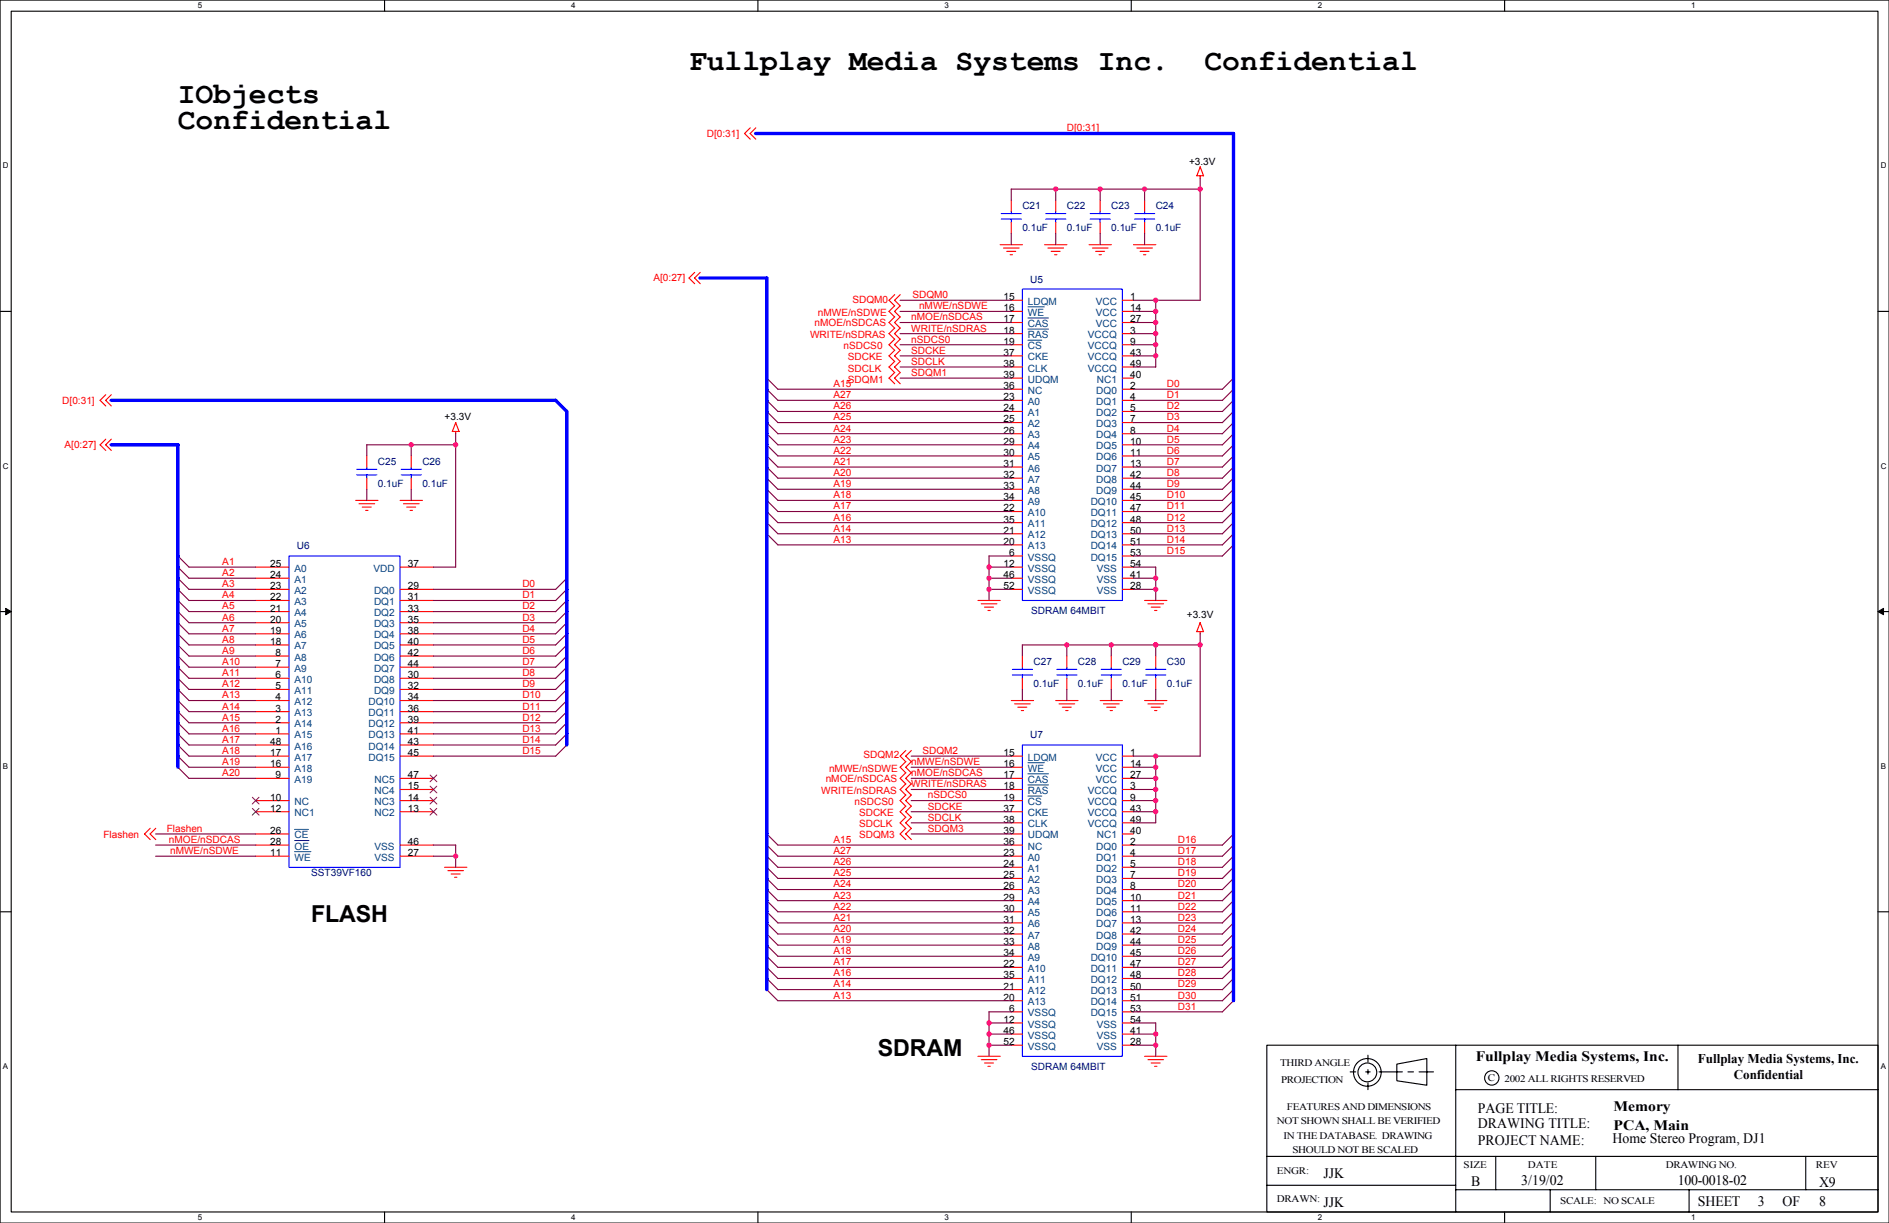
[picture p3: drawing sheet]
<svg xmlns="http://www.w3.org/2000/svg" width="432mm" height="279mm" viewBox="0 0 432 279" stroke-linecap="round" stroke-linejoin="round" font-family="sans-serif">
<path d="M0 0h431.8v279.4h-431.8zM2.6 2.6h426.7v274.3h-426.7z" fill="none" stroke="#000" stroke-width=".25"/>
<g fill="#fff">
<path d="M45.2 .3h1v2h-1z"/>
<path d="M45.2 277.1h1v2.1h-1z"/>
</g>
<path d="M87.9 0v2.6M87.9 276.9v2.5" fill="none" stroke="#000" stroke-width=".25"/>
<g fill="#fff">
<path d="M130.6 .3h1v2h-1z"/>
<path d="M130.6 277.1h1v2.1h-1z"/>
</g>
<path d="M173.2 0v2.6M173.2 276.9v2.5" fill="none" stroke="#000" stroke-width=".25"/>
<g fill="#fff">
<path d="M215.9 .3h1v2h-1z"/>
<path d="M215.9 277.1h1v2.1h-1z"/>
</g>
<path d="M258.6 0v2.6M258.6 276.9v2.5" fill="none" stroke="#000" stroke-width=".25"/>
<g fill="#fff">
<path d="M301.3 .3h1v2h-1z"/>
<path d="M301.3 277.1h1v2.1h-1z"/>
</g>
<path d="M343.9 0v2.6M343.9 276.9v2.5" fill="none" stroke="#000" stroke-width=".25"/>
<g fill="#fff">
<path d="M386.6 .3h1v2h-1z"/>
<path d="M386.6 277.1h1v2.1h-1z"/>
<path d="M.7 36.9h1.2v2h-1.2z"/>
<path d="M429.9 36.9h1.3v2h-1.3z"/>
<path d="M.7 105.4h1.2v2.1h-1.2z"/>
<path d="M429.9 105.4h1.3v2.1h-1.3z"/>
</g>
<path d="M0 71.1h2.6M429.3 71.1h2.5" fill="none" stroke="#000" stroke-width=".25"/>
<g fill="#fff">
<path d="M.7 174h1.2v2h-1.2z"/>
<path d="M429.9 174h1.2v2h-1.2z"/>
</g>
<path d="M0 139.7h2.6M429.3 139.7h2.5" fill="none" stroke="#000" stroke-width=".25"/>
<path d="M1.3 139l1.3 .7-1.3 .7zM429.3 139.7l1.3-.7v1.4z" fill="#000" stroke="#000" stroke-width=".23"/>
<g fill="#fff">
<path d="M.7 242.6h1.2v2h-1.2z"/>
<path d="M429.9 242.6h1.2v2h-1.2z"/>
</g>
<g fill="none" stroke="#000" stroke-width=".25">
<path d="M0 208.3h2.6M429.3 208.3h2.5M332.8 238.8h96.5v38.1h-96.5zM332.8 238.8h-43.2v38.1h43.2M383.6 238.8v10.1M308.6 244.9h1.3M312.2 244.9h1M312.7 241.1v1.5M312.7 244.4v1M312.7 247.4v1.5M315.2 244.9h5.4M319.3 243.1l6.9-1.3v6.1l-6.9-1z"/>
<path d="M321.8 244.9h1.3M324.4 244.9h3.3M332.8 248.9h96.5M289.6 264.2h139.4M289.6 270.8h43.2M332.8 271.8h96.5M341.9 264.2v7.6M354.4 271.8v5.1M364.8 264.2v7.6M386.1 271.8v5.1M412.8 264.2v7.6"/>
<circle cx="312.6" cy="245" r="3.2"/>
<circle cx="312.6" cy="245" r="2.15"/>
<circle cx="341" cy="246.3" r="1.64"/>
</g>
<g fill="none" stroke="#f00" stroke-width=".25">
<path d="M171.5 29.2l-1.3 1.3 1.3 1.3M172.8 29.2l-1.3 1.3 1.3 1.3M274.3 38.1l.8 2.1h-1.5zM228.6 55.9h5.1M229.4 56.7h3.6M230.1 57.4h2.1M230.9 58.2h.5M231.2 45.7v2.6M231.2 50.8v2.6M238.8 55.9h5.1M239.5 56.7h3.6M240.3 57.4h2"/>
<path d="M241.1 58.2h.5M241.3 45.7v2.6M241.3 50.8v2.6M248.9 55.9h5.1M249.7 56.7h3.6M250.4 57.4h2.1M251.2 58.2h.6M251.5 45.7v2.6M251.5 50.8v2.6M259.1 55.9h5.1M259.9 56.7h3.5M260.6 57.4h2.1"/>
<path d="M261.4 58.2h.5M261.6 45.7v2.6M261.6 50.8v2.6M274.3 40.2v.5M158.8 62.2l-1.3 1.3 1.3 1.3M160.1 62.2l-1.3 1.3 1.3 1.3M204.5 67.3l-1.3 1.3 1.3 1.3M204.5 69.8l-1.3 1.3 1.3 1.3-1.3 1.3 1.3 1.3M204.5 74.9l-1.3 1.3 1.3 1.3-1.3 1.3 1.3 1.3M205.8 67.3l-1.3 1.3 1.3 1.3M205.8 69.8l-1.3 1.3 1.3 1.3-1.3 1.3 1.3 1.3M205.8 74.9l-1.3 1.3 1.3 1.3-1.3 1.3 1.3 1.3"/>
<path d="M231.2 68.6h2.5M231.2 76.2h2.5M231.2 78.8h2.5M231.2 71.1h2.5M231.2 73.7h2.5M256.6 68.6h2.5M256.6 76.2h2.5M256.6 78.8h2.5M256.6 71.1h2.5M256.6 73.7h2.5M24.2 90.2l-1.3 1.3 1.3 1.3M25.4 90.2l-1.2 1.3 1.2 1.3"/>
<path d="M104.2 96.5l.7 2.1h-1.5zM104.2 98.6v.5M204.5 80l-1.3 1.3 1.3 1.3-1.3 1.2 1.3 1.3M204.5 85.1l-1.3 1.3 1.3 1.3M205.8 80l-1.3 1.3 1.3 1.3-1.3 1.2 1.3 1.3M205.8 85.1l-1.3 1.3 1.3 1.3M231.2 88.9h2.5M231.2 91.5h2.5M231.2 94h2.5M231.2 96.5h2.5M231.2 99.1h2.5M231.2 81.3h2.5"/>
<path d="M231.2 83.8h2.5M231.2 86.4h2.5M256.6 88.9h2.5M256.6 91.5h2.5M256.6 94h2.5M256.6 96.5h2.5M256.6 99.1h2.5M256.6 81.3h2.5M256.6 83.8h2.5M256.6 86.4h2.5M24.2 100.3l-1.3 1.3 1.3 1.3M25.4 100.3l-1.2 1.3 1.2 1.3"/>
<path d="M81.3 114.3h5.1M82.1 115.1h3.5M82.8 115.8h2.1M83.6 116.6h.5M83.8 104.2v2.5M83.8 109.2v2.6M91.5 114.3h5.1M92.2 115.1h3.6M93 115.8h2M93.7 116.6h.6M94 104.2v2.5M94 109.2v2.6"/>
<path d="M231.2 114.3h2.5M231.2 101.6h2.5M231.2 104.2h2.5M231.2 106.7h2.5M231.2 116.9h2.5M231.2 109.2h2.5M231.2 111.8h2.5M231.2 119.4h2.5M256.6 114.3h2.5M256.6 101.6h2.5M256.6 104.2h2.5M256.6 106.7h2.5"/>
<path d="M256.6 116.9h2.5M256.6 109.2h2.5M256.6 111.8h2.5M256.6 119.4h2.5M58.4 137.2h7.7M58.4 129.6h7.7M58.4 134.6h7.7M58.4 132.1h7.7M58.4 139.7h7.7M91.5 137.2h7.6M91.5 129.6h7.6M91.5 134.6h7.6"/>
<path d="M91.5 139.7h7.6M223.5 137.2h5.1M224.3 137.9h3.6M225 138.7h2.1M225.8 139.5h.6M231.2 127h2.5M231.2 129.6h2.5M231.2 124.5h2.5M231.2 121.9h2.5M231.2 134.6h2.5M231.2 132.1h2.5M256.6 127h2.5"/>
<path d="M256.6 129.6h2.5M256.6 124.5h2.5M256.6 121.9h2.5M256.6 134.6h2.5M256.6 132.1h2.5M261.6 137.2h5.1M262.4 137.9h3.6M263.1 138.7h2.1M263.9 139.5h.6M58.4 142.3h7.7M58.4 144.8h7.7M58.4 147.3h7.7"/>
<path d="M58.4 149.9h7.7M58.4 152.4h7.7M58.4 155h7.7M58.4 157.5h7.7M91.5 142.3h7.6M91.5 144.8h7.6M91.5 147.3h7.6M91.5 149.9h7.6M91.5 152.4h7.6M91.5 155h7.6M91.5 157.5h7.6M233.7 149.9v2.5"/>
<path d="M233.7 155v2.5M243.9 149.9v2.5M243.9 155v2.5M254 149.9v2.5M254 155v2.5M264.2 149.9v2.5M264.2 155v2.5M274.3 142.2l.8 2.1h-1.5l.7-2M274.3 144.3v.5M58.4 160h7.7M58.4 162.6h7.7M58.4 165.1h7.7"/>
<path d="M58.4 167.7h7.7M58.4 170.2h7.7M58.4 172.7h7.7M58.4 175.3h7.7M58.4 177.8h7.7M91.5 160h7.6M91.5 162.6h7.6M91.5 165.1h7.6M91.5 167.7h7.6M91.5 170.2h7.6M91.5 172.7h7.6M91.5 177.8h7.6"/>
<path d="M207.1 176.5l-1.3 1.3 1.3 1.3-1.3 1.3 1.3 1.3M207.1 171.4l-1.3 1.3 1.3 1.3-1.3 1.3 1.3 1.3M208.3 176.5l-1.3 1.3 1.3 1.3-1.3 1.3 1.3 1.3M208.3 171.4l-1.3 1.3 1.3 1.3-1.3 1.3 1.3 1.3M231.2 160h5.1M231.2 172.7h2.5M231.2 175.3h2.5M231.2 177.8h2.5M231.9 160.8h3.6M232.7 161.6h2M233.4 162.3h.6M241.3 160h5.1"/>
<path d="M242.1 160.8h3.6M242.8 161.6h2.1M243.6 162.3h.5M251.5 160h5.1M252.2 160.8h3.6M253 161.6h2M253.8 162.3h.5M256.6 172.7h2.5M256.6 175.3h2.5M256.6 177.8h2.5M261.6 160h5.1M262.4 160.8h3.6"/>
<path d="M263.1 161.6h2.1M263.9 162.3h.6M34.3 189.2l-1.3 1.3 1.3 1.3M35.6 189.2l-1.3 1.3 1.3 1.3M58.4 190.5h7.7M58.4 193.1h7.7M58.4 195.6h7.7M58.4 182.9h7.7M58.4 185.4h7.7M91.5 193.1h7.6M91.5 195.6h7.6M91.5 182.9h7.6"/>
<path d="M91.5 185.4h7.6M91.5 180.4h7.6M101.6 198.1h5.1M102.4 198.9h3.6M103.1 199.7h2.1M207.1 181.6l-1.3 1.3 1.3 1.3M207.1 184.1l-1.3 1.3 1.3 1.3M207.1 186.7l-1.3 1.3 1.3 1.3M207.1 189.2l-1.3 1.3 1.3 1.3M208.3 181.6l-1.3 1.3 1.3 1.3M208.3 184.1l-1.3 1.3 1.3 1.3M208.3 186.7l-1.3 1.3 1.3 1.3"/>
<path d="M208.3 189.2l-1.3 1.3 1.3 1.3M231.2 198.1h2.5M231.2 190.5h2.5M231.2 193.1h2.5M231.2 195.6h2.5M231.2 182.9h2.5M231.2 185.4h2.5M231.2 180.4h2.5M231.2 188h2.5M256.6 198.1h2.5M256.6 190.5h2.5M256.6 193.1h2.5"/>
<path d="M256.6 195.6h2.5M256.6 182.9h2.5M256.6 185.4h2.5M256.6 180.4h2.5M256.6 188h2.5M103.9 200.4h.5M231.2 200.7h2.5M231.2 203.2h2.5M231.2 205.8h2.5M231.2 208.3h2.5M231.2 210.8h2.5M231.2 213.4h2.5"/>
<path d="M231.2 215.9h2.5M231.2 218.5h2.5M256.6 200.7h2.5M256.6 203.2h2.5M256.6 205.8h2.5M256.6 208.3h2.5M256.6 210.8h2.5M256.6 213.4h2.5M256.6 215.9h2.5M256.6 218.5h2.5M231.2 231.2h2.5M231.2 233.7h2.5"/>
<path d="M231.2 228.6h2.5M231.2 226.1h2.5M231.2 221h2.5M231.2 238.8h2.5M231.2 223.5h2.5M231.2 236.2h2.5M256.6 231.2h2.5M256.6 233.7h2.5M256.6 228.6h2.5M256.6 226.1h2.5M256.6 221h2.5M256.6 238.8h2.5"/>
<path d="M256.6 223.5h2.5M256.6 236.2h2.5M223.5 241.3h5.1M224.3 242.1h3.6M225 242.8h2.1M225.8 243.6h.6M261.6 241.3h5.1M262.4 242.1h3.6M263.1 242.8h2.1M263.9 243.6h.6"/>
</g>
<g fill="none" stroke="#00f" stroke-width=".25">
<path d="M228.9 50.1h4.6M228.9 48.8h4.6M231.2 48.3v.5M231.2 50v.8M239 50.1h4.6M239 48.8h4.6M241.3 48.3v.5M241.3 50v.8M249.2 50.1h4.6M249.2 48.8h4.6M251.5 48.3v.5M251.5 50v.8"/>
<path d="M259.4 50.1h4.5M259.4 48.8h4.5M261.6 48.3v.5M261.6 50v.8M233.7 66.1h22.9v71.1h-22.9zM81.6 108.5h4.5M81.6 107.2h4.5M83.8 106.7v.5M83.8 108.5v.7M91.7 108.5h4.6M91.7 107.2h4.6M94 106.7v.5"/>
<path d="M94 108.5v.7M66.1 127h25.4v71.1h-25.4zM231.4 154.2h4.6M231.4 152.9h4.6M233.7 152.4v.6M233.7 154.2v.8M241.6 154.2h4.6M241.6 152.9h4.6M243.9 152.4v.6M243.9 154.2v.8M251.7 154.2h4.6M251.7 152.9h4.6"/>
<path d="M254 152.4v.6M254 154.2v.8M261.9 154.2h4.6M261.9 152.9h4.6M264.2 152.4v.6M264.2 154.2v.8M233.7 170.2h22.9v71.1h-22.9z"/>
</g>
<path d="M235 70.1h3.7M235 72.6h4.7M235 75.2h4.7M235 77.7h3.1M235 174.2h3.7M235 176.8h4.7M235 179.3h4.7M67.3 189.5h3.2M67.3 192h3.3M67.3 194.6h3.8M235 181.9h3.1" fill="none" stroke="#004080" stroke-width=".23"/>
<path d="M98.3 177.1l1.6 1.5M98.3 179.6l1.6 1.5M99.8 177.1l-1.5 1.5M99.8 179.6l-1.5 1.5M57.7 182.1l1.5 1.6M57.7 184.7l1.5 1.5M59.2 182.1l-1.5 1.6M59.2 184.7l-1.5 1.5M98.3 182.1l1.6 1.6M98.3 184.7l1.6 1.5M99.8 182.1l-1.5 1.6M99.8 184.7l-1.5 1.5" fill="none" stroke="#804000" stroke-width=".23"/>
<g fill="none" stroke="#800040" stroke-width=".25">
<path d="M231.2 53.3v2.6M241.3 43.2v2.5M241.3 53.3v2.6M251.5 43.2v2.5M251.5 53.3v2.6M261.6 43.2v2.5M261.6 53.3v2.6M274.3 40.6v28h-15.2M274.3 43.2h-43.1v2.5M205.7 68.6h25.5M205.7 78.8h25.5M205.7 76.2h25.5"/>
<path d="M205.7 71.1h25.5M205.7 73.7h25.5M259.1 78.8h5.1M259.1 76.2h5.1M259.1 71.1h5.1M259.1 73.7h5.1M264.2 68.6v15.2h-5.1M104.2 99.1v30.5h-5.1M175.3 94l2.5 2.5M175.3 99.1l2.5 2.5M175.3 91.4l2.5 2.6M175.3 96.5l2.5 2.6"/>
<path d="M175.3 88.9l2.5 2.6M175.3 86.4l2.5 2.5M177.8 94h53.4M177.8 91.5h53.4M177.8 88.9h53.4M177.8 96.5h53.4M177.8 99.1h53.4M205.7 83.8h25.5M205.7 81.3h25.5M205.7 86.4h25.5M259.1 81.3h5.1M259.1 94h20.3"/>
<path d="M259.1 91.5h20.3M259.1 88.9h20.3M259.1 96.5h20.3M259.1 99.1h20.3M282 99.1l-2.6 2.5M282 86.4l-2.6 2.5M282 96.5l-2.6 2.6M282 94l-2.6 2.6M282 91.5l-2.6 2.5M282 88.9l-2.6 2.6M83.8 111.8v2.5M94 101.6v2.6"/>
<path d="M94 111.8v2.5M104.2 101.6h-20.4v2.6M175.3 116.8l2.5 2.6M175.3 101.6l2.5 2.6M175.3 114.3l2.5 2.6M175.3 104.1l2.5 2.6M175.3 109.2l2.5 2.6M175.3 119.4l2.5 2.5M175.3 111.8l2.5 2.5M175.3 106.7l2.5 2.5M177.8 114.3h53.4M177.8 106.7h53.4"/>
<path d="M177.8 109.2h53.4M177.8 101.6h53.4M177.8 119.4h53.4M177.8 111.8h53.4M177.8 104.2h53.4M177.8 116.9h53.4M259.1 114.3h20.3M259.1 106.7h20.3M259.1 109.2h20.3M259.1 101.6h20.3M259.1 119.4h20.3M259.1 111.8h20.3"/>
<path d="M259.1 104.2h20.3M259.1 116.9h20.3M282 106.7l-2.6 2.6M282 109.2l-2.6 2.6M282 101.6l-2.6 2.6M282 111.8l-2.6 2.5M282 104.2l-2.6 2.5M282 114.3l-2.6 2.6M282 116.9l-2.6 2.5M282 119.4l-2.6 2.6M40.6 137.2l2.6 2.5h15.2M40.6 132.1l2.6 2.5h15.2"/>
<path d="M40.6 134.6l2.6 2.6h15.2M40.6 127l2.6 2.6h15.2M40.6 139.7l2.6 2.6h15.2M40.6 129.5l2.6 2.6h15.2M99.1 134.6h27.9M99.1 137.2h27.9M99.1 139.7h27.9M129.6 132.1l-2.6 2.6M129.6 139.7l-2.6 2.6M129.6 137.2l-2.6 2.5M129.6 134.6l-2.6 2.6M175.3 121.9l2.5 2.6"/>
<path d="M177.8 121.9h53.4M177.8 124.5h53.4M226.1 129.6h5.1M226.1 134.6h5.1M226.1 127h5.1M226.1 132.1h5.1M226.1 127v10.2M259.1 129.6l5.1-.1v7.7M259.1 134.6h5.1M259.1 127h20.3M259.1 132.1h5.1M259.1 121.9h20.3"/>
<path d="M259.1 124.5h20.3M282 124.5l-2.6 2.5M282 121.9l-2.6 2.6M40.6 157.5l2.6 2.5h15.2M40.6 144.8l2.6 2.5h15.2M40.6 154.9l2.6 2.6h15.2M40.6 147.3l2.6 2.6h15.2M40.6 152.4l2.6 2.6h15.2M40.6 149.9l2.6 2.5h15.2M40.6 142.2l2.6 2.6h15.2M99.1 147.3h27.9M99.1 149.9h27.9"/>
<path d="M99.1 157.5h27.9M99.1 144.8h27.9M99.1 152.4h27.9M99.1 155h27.9M99.1 142.3h27.9M129.6 147.3l-2.6 2.6M129.6 152.4l-2.6 2.6M129.6 149.9l-2.6 2.5M129.6 155l-2.6 2.5M129.6 157.5l-2.6 2.6M129.6 142.3l-2.6 2.5M129.6 144.8l-2.6 2.6"/>
<path d="M233.7 157.5v2.5M243.9 147.3v2.6M243.9 157.5v2.5M254 147.3v2.6M254 157.5v2.5M264.2 147.3v2.6M264.2 157.5v2.5M274.3 144.8v27.9h-15.2M274.3 147.3h-40.6v2.6M40.6 175.3l2.6 2.5h15.2M40.6 170.2l2.6 2.5h15.2M40.6 165.1l2.6 2.6h15.2"/>
<path d="M40.6 167.6l2.6 2.6h15.2M40.6 162.6l2.6 2.5h15.2M40.6 160l2.6 2.6h15.2M40.6 172.7l2.6 2.6h15.2M99.1 172.7h27.9M99.1 165.1h27.9M99.1 170.2h27.9M99.1 160h27.9M99.1 162.6h27.9M99.1 167.7h27.9M129.6 167.7l-2.6 2.5M129.6 162.6l-2.6 2.5"/>
<path d="M129.6 160l-2.6 2.6M129.6 170.2l-2.6 2.6M129.6 165.1l-2.6 2.6M208.3 177.8h22.9M208.3 175.3h22.9M208.3 172.7h22.9M259.1 177.8h5.1M259.1 175.3h5.1M264.2 172.7v15.3h-5.1M35.6 190.5h22.8M35.6 195.6h22.8M35.6 193.1h22.8"/>
<path d="M99.1 193.1l5.1-.1v5.1M99.1 195.6h5.1M175.3 195.6l2.5 2.5M175.3 193l2.5 2.6M175.3 190.5l2.5 2.6M175.3 198.1l2.5 2.6M177.8 195.6h53.4M177.8 193.1h53.4M177.8 198.1h53.4M208.3 180.4h22.9M208.3 190.5h22.9M208.3 188h22.9"/>
<path d="M208.3 185.4h22.9M208.3 182.9h22.9M259.1 180.4h5.1M259.1 195.6h20.3M259.1 185.4h5.1M259.1 182.9h5.1M259.1 193.1h20.3M259.1 198.1h20.3M282 193.1l-2.6 2.5M282 195.6l-2.6 2.6M282 198.1l-2.6 2.6M282 190.5l-2.6 2.6"/>
<path d="M175.3 210.8l2.5 2.6M175.3 218.4l2.5 2.6M175.3 200.7l2.5 2.5M175.3 203.2l2.5 2.6M175.3 213.4l2.5 2.5M175.3 205.7l2.5 2.6M175.3 215.9l2.5 2.6M175.3 208.3l2.5 2.5M177.8 215.9h53.4M177.8 205.8h53.4M177.8 218.5h53.4M177.8 208.3h53.4"/>
<path d="M177.8 200.7h53.4M177.8 210.8h53.4M177.8 213.4h53.4M177.8 203.2h53.4M259.1 215.9h20.3M259.1 205.8h20.3M259.1 218.5h20.3M259.1 208.3h20.3M259.1 200.7h20.3M259.1 210.8h20.3M259.1 213.4h20.3M259.1 203.2h20.3"/>
<path d="M282 205.8l-2.6 2.5M282 218.5l-2.6 2.5M282 215.9l-2.6 2.6M282 210.8l-2.6 2.6M282 200.7l-2.6 2.5M282 203.2l-2.6 2.6M282 213.4l-2.6 2.5M282 208.3l-2.6 2.6M175.3 223.5l2.5 2.6M175.3 221l2.5 2.5M175.3 226.1l2.5 2.5M177.8 228.6h53.4"/>
<path d="M177.8 221h53.4M177.8 223.5h53.4M177.8 226.1h53.4M226.1 236.2h5.1M226.1 233.7h5.1M226.1 238.8h5.1M231.2 231.2l-5.1-.1v10.2M259.1 236.2h5.1M259.1 233.7h5.1v7.6M259.1 231.2h20.3M259.1 228.6h20.3M259.1 221h20.3"/>
<path d="M259.1 223.5h20.3M259.1 226.1h20.3M259.1 238.8h5.1M282 221l-2.6 2.6M282 228.6l-2.6 2.6M282 223.5l-2.6 2.6M282 226.1l-2.6 2.5"/>
</g>
<path d="M172.7 30.5h109.3M282 30.5v198.1M160 63.5h15.3M175.3 63.5v162.6M25.4 91.5h101.6M127 91.4l2.6 2.6v76.2M25.4 101.6h15.3v73.7" fill="none" stroke="#00f" stroke-width=".76"/>
<g fill="#f0f" stroke="#f0f" stroke-width=".25">
<circle cx="104.1" cy="101.6" r=".5"/>
<circle cx="226.1" cy="238.8" r=".5"/>
<circle cx="104.1" cy="195.6" r=".5"/>
<circle cx="264.2" cy="238.8" r=".5"/>
<circle cx="243.8" cy="147.3" r=".5"/>
<circle cx="264.2" cy="134.6" r=".5"/>
<circle cx="274.3" cy="43.2" r=".5"/>
<circle cx="261.6" cy="43.2" r=".5"/>
<circle cx="94" cy="101.6" r=".5"/>
<circle cx="241.3" cy="43.2" r=".5"/>
<circle cx="226.1" cy="129.5" r=".5"/>
<circle cx="264.2" cy="175.3" r=".5"/>
<circle cx="226.1" cy="233.7" r=".5"/>
<circle cx="264.2" cy="172.7" r=".5"/>
<circle cx="264.2" cy="177.8" r=".5"/>
<circle cx="264.2" cy="185.4" r=".5"/>
<circle cx="226.1" cy="134.6" r=".5"/>
<circle cx="226.1" cy="132.1" r=".5"/>
<circle cx="264.2" cy="73.7" r=".5"/>
<circle cx="264.2" cy="71.1" r=".5"/>
<circle cx="264.2" cy="81.3" r=".5"/>
<circle cx="264.2" cy="68.6" r=".5"/>
<circle cx="264.2" cy="147.3" r=".5"/>
<circle cx="254" cy="147.3" r=".5"/>
<circle cx="274.3" cy="147.3" r=".5"/>
<circle cx="264.2" cy="180.3" r=".5"/>
<circle cx="264.2" cy="78.7" r=".5"/>
<circle cx="264.2" cy="132.1" r=".5"/>
<circle cx="264.2" cy="236.2" r=".5"/>
<circle cx="251.5" cy="43.2" r=".5"/>
<circle cx="226.1" cy="236.2" r=".5"/>
<circle cx="264.2" cy="182.9" r=".5"/>
<circle cx="264.2" cy="76.2" r=".5"/>
</g>
<g font-size="6.9">
<text x="157.5" y="15.9">Fullplay Media Systems Inc.</text>
<text x="275.3" y="15.9">Confidential</text>
<text x="40.7" y="23.5">IObjects</text>
<text x="40.7" y="29.5">Confidential</text>
</g>
<g font-size="5.3">
<text x="71.1" y="210.7">FLASH</text>
<text x="200.7" y="241.2">SDRAM</text>
</g>
<g font-size="3.3">
<text x="337.3" y="242.3">Fullplay Media Systems, Inc.</text>
<text x="337.8" y="257.7">DRAWING TITLE:</text>
<text x="337.8" y="254.2">PAGE TITLE:</text>
<text x="368.8" y="253.7">Memory</text>
<text x="337.8" y="261.6">PROJECT NAME:</text>
<text x="368.6" y="261">Home Stereo Program, DJ1</text>
<text x="368.8" y="258.1">PCA, Main</text>
<text x="302.5" y="269.2">JJK</text>
<text x="302.5" y="275.8">JJK</text>
<text x="336.3" y="271">B</text>
<text x="347.7" y="270.7">3/19/02</text>
<text x="383.6" y="270.7">100-0018-02</text>
<text x="388.1" y="275.5">SHEET</text>
<text x="401.8" y="275.5">3</text>
<text x="407.4" y="275.5">OF</text>
<text x="415.8" y="271.2">X9</text>
<text x="415.8" y="275.5">8</text>
</g>
<g font-size="3">
<text x="388.1" y="242.8">Fullplay Media Systems, Inc.</text>
<text x="396.3" y="246.5">Confidential</text>
</g>
<g font-size="2.3" fill="#f00">
<text x="161.6" y="31.3">D[0:31]</text>
<text x="243.9" y="30">D[0:31]</text>
<text x="149.4" y="64.3">A[0:27]</text>
<text x="194.8" y="69.1">SDQM0</text>
<text x="208.6" y="68.1">SDQM0</text>
<text x="210.1" y="70.7">nMWE/nSDWE</text>
<text x="185.2" y="77.3">WRITE/nSDRAS</text>
<text x="186.2" y="74.5">nMOE/nSDCAS</text>
<text x="187" y="72.2">nMWE/nSDWE</text>
<text x="208.3" y="73.2">nMOE/nSDCAS</text>
<text x="208.3" y="75.7">WRITE/nSDRAS</text>
<text x="192.8" y="79.8">nSDCS0</text>
<text x="193.8" y="82.3">SDCKE</text>
<text x="208.3" y="83.4">SDCLK</text>
<text x="208.3" y="78.3">nSDCS0</text>
<text x="208.3" y="80.8">SDCKE</text>
<text x="190.5" y="88.4">A15</text>
<text x="193.8" y="84.9">SDCLK</text>
<text x="193.8" y="87.4">SDQM1</text>
<text x="208.3" y="85.9">SDQM1</text>
<text x="266.7" y="88.4">D0</text>
<text x="14.2" y="92.2">D[0:31]</text>
<text x="190.5" y="93.5">A26</text>
<text x="190.5" y="91">A27</text>
<text x="266.7" y="91">D1</text>
<text x="266.7" y="93.5">D2</text>
<text x="190.5" y="101.1">A23</text>
<text x="190.5" y="96.1">A25</text>
<text x="190.5" y="98.6">A24</text>
<text x="266.7" y="96.1">D3</text>
<text x="266.7" y="101.1">D5</text>
<text x="266.7" y="98.6">D4</text>
<text x="14.8" y="102.4">A[0:27]</text>
<text x="190.5" y="103.7">A22</text>
<text x="190.5" y="106.2">A21</text>
<text x="266.7" y="106.2">D7</text>
<text x="266.7" y="103.7">D6</text>
<text x="190.5" y="108.8">A20</text>
<text x="190.5" y="111.3">A19</text>
<text x="190.5" y="113.8">A18</text>
<text x="266.7" y="113.8">D10</text>
<text x="266.7" y="108.8">D8</text>
<text x="266.7" y="111.3">D9</text>
<text x="190.5" y="118.9">A16</text>
<text x="190.5" y="116.4">A17</text>
<text x="266.7" y="118.9">D12</text>
<text x="266.7" y="116.4">D11</text>
<text x="190.5" y="121.5">A14</text>
<text x="190.5" y="124">A13</text>
<text x="266.7" y="121.5">D13</text>
<text x="266.7" y="124">D14</text>
<text x="50.8" y="131.6">A2</text>
<text x="50.8" y="129.1">A1</text>
<text x="266.7" y="126.5">D15</text>
<text x="50.8" y="134.2">A3</text>
<text x="50.8" y="136.7">A4</text>
<text x="119.4" y="136.7">D1</text>
<text x="119.4" y="134.2">D0</text>
<text x="50.8" y="141.8">A6</text>
<text x="50.8" y="139.2">A5</text>
<text x="119.4" y="141.8">D3</text>
<text x="119.4" y="139.2">D2</text>
<text x="50.8" y="149.4">A9</text>
<text x="50.8" y="146.9">A8</text>
<text x="50.8" y="144.3">A7</text>
<text x="119.4" y="146.9">D5</text>
<text x="119.4" y="144.3">D4</text>
<text x="119.4" y="149.4">D6</text>
<text x="50.8" y="154.5">A11</text>
<text x="50.8" y="151.9">A10</text>
<text x="119.4" y="151.9">D7</text>
<text x="119.4" y="154.5">D8</text>
<text x="50.8" y="157">A12</text>
<text x="50.8" y="159.6">A13</text>
<text x="119.4" y="159.6">D10</text>
<text x="119.4" y="157">D9</text>
<text x="50.8" y="164.6">A15</text>
<text x="50.8" y="162.1">A14</text>
<text x="50.8" y="167.2">A16</text>
<text x="119.4" y="164.6">D12</text>
<text x="119.4" y="167.2">D13</text>
<text x="119.4" y="162.1">D11</text>
<text x="50.8" y="169.7">A17</text>
<text x="50.8" y="172.3">A18</text>
<text x="119.4" y="169.7">D14</text>
<text x="119.4" y="172.3">D15</text>
<text x="197.4" y="173.3">SDQM2</text>
<text x="210.8" y="172.3">SDQM2</text>
<text x="50.8" y="174.8">A19</text>
<text x="50.8" y="177.3">A20</text>
<text x="188.7" y="178.6">nMOE/nSDCAS</text>
<text x="189.5" y="176.3">nMWE/nSDWE</text>
<text x="208.3" y="177.3">nMOE/nSDCAS</text>
<text x="208.3" y="179.9">WRITE/nSDRAS</text>
<text x="208.3" y="174.8">nMWE/nSDWE</text>
<text x="187.7" y="181.4">WRITE/nSDRAS</text>
<text x="195.3" y="183.9">nSDCS0</text>
<text x="212.1" y="182.4">nSDCS0</text>
<text x="212.1" y="185">SDCKE</text>
<text x="23.6" y="191.6">Flashen</text>
<text x="38.1" y="190">Flashen</text>
<text x="196.4" y="186.5">SDCKE</text>
<text x="196.4" y="189">SDCLK</text>
<text x="196.4" y="191.6">SDQM3</text>
<text x="212.1" y="190">SDQM3</text>
<text x="212.1" y="187.5">SDCLK</text>
<text x="38.6" y="192.6">nMOE/nSDCAS</text>
<text x="38.9" y="195.1">nMWE/nSDWE</text>
<text x="190.5" y="197.7">A26</text>
<text x="190.5" y="195.1">A27</text>
<text x="190.5" y="192.6">A15</text>
<text x="269.3" y="195.1">D17</text>
<text x="269.3" y="192.6">D16</text>
<text x="269.3" y="197.7">D18</text>
<text x="190.5" y="200.2">A25</text>
<text x="190.5" y="202.7">A24</text>
<text x="269.3" y="200.2">D19</text>
<text x="269.3" y="202.7">D20</text>
<text x="190.5" y="205.3">A23</text>
<text x="190.5" y="207.8">A22</text>
<text x="269.3" y="205.3">D21</text>
<text x="269.3" y="207.8">D22</text>
<text x="190.5" y="215.4">A19</text>
<text x="190.5" y="212.9">A20</text>
<text x="190.5" y="210.4">A21</text>
<text x="269.3" y="215.4">D25</text>
<text x="269.3" y="210.4">D23</text>
<text x="269.3" y="212.9">D24</text>
<text x="190.5" y="218">A18</text>
<text x="190.5" y="220.5">A17</text>
<text x="269.3" y="220.5">D27</text>
<text x="269.3" y="218">D26</text>
<text x="190.5" y="223.1">A16</text>
<text x="190.5" y="225.6">A14</text>
<text x="269.3" y="225.6">D29</text>
<text x="269.3" y="223.1">D28</text>
<text x="190.5" y="228.1">A13</text>
<text x="269.3" y="230.7">D31</text>
<text x="269.3" y="228.1">D30</text>
</g>
<g font-size="2.3">
<text x="271.8" y="37.6">+3.3V</text>
<text x="229.4" y="68.6">15</text>
<text x="229.4" y="71.1">16</text>
<text x="258.3" y="68.6">1</text>
<text x="258.3" y="71.1">14</text>
<text x="229.4" y="73.7">17</text>
<text x="229.4" y="76.2">18</text>
<text x="258.3" y="76.2">3</text>
<text x="258.3" y="73.7">27</text>
<text x="229.4" y="78.7">19</text>
<text x="229.4" y="81.3">37</text>
<text x="229.4" y="83.8">38</text>
<text x="258.3" y="78.7">9</text>
<text x="258.3" y="81.3">43</text>
<text x="258.3" y="83.8">49</text>
<text x="229.4" y="88.9">36</text>
<text x="229.4" y="86.4">39</text>
<text x="258.3" y="88.9">2</text>
<text x="258.3" y="86.4">40</text>
<text x="229.4" y="91.4">23</text>
<text x="229.4" y="94">24</text>
<text x="258.3" y="91.4">4</text>
<text x="258.3" y="94">5</text>
<text x="101.6" y="96.1">+3.3V</text>
<text x="229.4" y="96.5">25</text>
<text x="229.4" y="99.1">26</text>
<text x="229.4" y="101.6">29</text>
<text x="258.3" y="96.5">7</text>
<text x="258.3" y="99.1">8</text>
<text x="258.3" y="101.6">10</text>
<text x="229.4" y="104.1">30</text>
<text x="229.4" y="106.7">31</text>
<text x="258.3" y="104.1">11</text>
<text x="258.3" y="106.7">13</text>
<text x="229.4" y="109.2">32</text>
<text x="229.4" y="111.8">33</text>
<text x="258.3" y="109.2">42</text>
<text x="258.3" y="111.8">44</text>
<text x="229.4" y="116.8">22</text>
<text x="229.4" y="114.3">34</text>
<text x="229.4" y="119.4">35</text>
<text x="258.3" y="114.3">45</text>
<text x="258.3" y="116.8">47</text>
<text x="258.3" y="119.4">48</text>
<text x="229.4" y="124.5">20</text>
<text x="229.4" y="121.9">21</text>
<text x="258.3" y="121.9">50</text>
<text x="258.3" y="124.5">51</text>
<text x="61.7" y="129.5">25</text>
<text x="93.2" y="129.5">37</text>
<text x="229.4" y="129.5">12</text>
<text x="230.7" y="127">6</text>
<text x="258.3" y="127">53</text>
<text x="258.3" y="129.5">54</text>
<text x="61.7" y="132.1">24</text>
<text x="61.7" y="134.6">23</text>
<text x="61.7" y="137.2">22</text>
<text x="93.2" y="134.6">29</text>
<text x="93.2" y="137.2">31</text>
<text x="229.4" y="132.1">46</text>
<text x="229.4" y="134.6">52</text>
<text x="258.3" y="134.6">28</text>
<text x="258.3" y="132.1">41</text>
<text x="61.7" y="139.7">21</text>
<text x="61.7" y="142.2">20</text>
<text x="93.2" y="139.7">33</text>
<text x="93.2" y="142.2">35</text>
<text x="271.3" y="141.3">+3.3V</text>
<text x="61.7" y="144.8">19</text>
<text x="61.7" y="147.3">18</text>
<text x="63" y="149.9">8</text>
<text x="93.2" y="144.8">38</text>
<text x="93.2" y="147.3">40</text>
<text x="93.2" y="149.9">42</text>
<text x="63" y="152.4">7</text>
<text x="63" y="154.9">6</text>
<text x="93.2" y="152.4">44</text>
<text x="93.2" y="154.9">30</text>
<text x="63" y="157.5">5</text>
<text x="63" y="160">4</text>
<text x="93.2" y="157.5">32</text>
<text x="93.2" y="160">34</text>
<text x="63" y="162.6">3</text>
<text x="63" y="165.1">2</text>
<text x="63" y="167.6">1</text>
<text x="93.2" y="162.6">36</text>
<text x="93.2" y="165.1">39</text>
<text x="93.2" y="167.6">41</text>
<text x="61.7" y="170.2">48</text>
<text x="61.7" y="172.7">17</text>
<text x="93.2" y="170.2">43</text>
<text x="93.2" y="172.7">45</text>
<text x="229.4" y="172.7">15</text>
<text x="258.3" y="172.7">1</text>
<text x="61.7" y="175.3">16</text>
<text x="63" y="177.8">9</text>
<text x="93.2" y="177.8">47</text>
<text x="229.4" y="175.3">16</text>
<text x="229.4" y="177.8">17</text>
<text x="258.3" y="175.3">14</text>
<text x="258.3" y="177.8">27</text>
<text x="61.7" y="182.9">10</text>
<text x="61.7" y="185.4">12</text>
<text x="93.2" y="180.3">15</text>
<text x="93.2" y="182.9">14</text>
<text x="93.2" y="185.4">13</text>
<text x="229.4" y="180.3">18</text>
<text x="229.4" y="182.9">19</text>
<text x="229.4" y="185.4">37</text>
<text x="258.3" y="180.3">3</text>
<text x="258.3" y="182.9">9</text>
<text x="258.3" y="185.4">43</text>
<text x="61.7" y="190.5">26</text>
<text x="229.4" y="188">38</text>
<text x="229.4" y="190.5">39</text>
<text x="258.3" y="190.5">40</text>
<text x="258.3" y="188">49</text>
<text x="61.7" y="193">28</text>
<text x="61.7" y="195.6">11</text>
<text x="93.2" y="193">46</text>
<text x="93.2" y="195.6">27</text>
<text x="229.4" y="195.6">23</text>
<text x="229.4" y="193">36</text>
<text x="258.3" y="193">2</text>
<text x="258.3" y="195.6">4</text>
<text x="229.4" y="198.1">24</text>
<text x="229.4" y="200.7">25</text>
<text x="229.4" y="203.2">26</text>
<text x="258.3" y="198.1">5</text>
<text x="258.3" y="200.7">7</text>
<text x="258.3" y="203.2">8</text>
<text x="229.4" y="205.7">29</text>
<text x="229.4" y="208.3">30</text>
<text x="258.3" y="205.7">10</text>
<text x="258.3" y="208.3">11</text>
<text x="229.4" y="210.8">31</text>
<text x="229.4" y="213.4">32</text>
<text x="229.4" y="215.9">33</text>
<text x="258.3" y="210.8">13</text>
<text x="258.3" y="213.4">42</text>
<text x="258.3" y="215.9">44</text>
<text x="229.4" y="221">22</text>
<text x="229.4" y="218.4">34</text>
<text x="258.3" y="218.4">45</text>
<text x="258.3" y="221">47</text>
<text x="229.4" y="226.1">21</text>
<text x="229.4" y="223.5">35</text>
<text x="258.3" y="223.5">48</text>
<text x="258.3" y="226.1">50</text>
<text x="229.4" y="233.7">12</text>
<text x="229.4" y="228.6">20</text>
<text x="230.7" y="231.1">6</text>
<text x="258.3" y="228.6">51</text>
<text x="258.3" y="231.1">53</text>
<text x="258.3" y="233.7">54</text>
<text x="229.4" y="236.2">46</text>
<text x="229.4" y="238.8">52</text>
<text x="258.3" y="238.8">28</text>
<text x="258.3" y="236.2">41</text>
<text x="292.6" y="243.6">THIRD ANGLE</text>
<text x="292.9" y="247.4">PROJECTION</text>
<text x="340.1" y="246.9">C</text>
<text x="343.9" y="247.2">2002 ALL RIGHTS RESERVED</text>
<text x="291.9" y="256.8">NOT SHOWN SHALL BE VERIFIED</text>
<text x="294.2" y="253.5">FEATURES AND DIMENSIONS</text>
<text x="293.4" y="260.1">IN THE DATABASE. DRAWING</text>
<text x="295.4" y="263.4">SHOULD NOT BE SCALED</text>
<text x="291.9" y="268.3">ENGR:</text>
<text x="334.5" y="266.7">SIZE</text>
<text x="349.3" y="266.7">DATE</text>
<text x="380.8" y="266.7">DRAWING NO.</text>
<text x="415.1" y="266.7">REV</text>
<text x="291.9" y="274.6">DRAWN:</text>
<text x="356.6" y="275.1">SCALE: NO SCALE</text>
</g>
<g font-size="2.3" fill="#000080">
<text x="233.7" y="47.8">C21</text>
<text x="243.9" y="47.8">C22</text>
<text x="254" y="47.8">C23</text>
<text x="264.2" y="47.8">C24</text>
<text x="233.7" y="52.9">0.1uF</text>
<text x="243.9" y="52.9">0.1uF</text>
<text x="254" y="52.9">0.1uF</text>
<text x="264.2" y="52.9">0.1uF</text>
<text x="235.5" y="64.6">U5</text>
<text x="86.4" y="106.2">C25</text>
<text x="96.5" y="106.2">C26</text>
<text x="86.4" y="111.3">0.1uF</text>
<text x="96.5" y="111.3">0.1uF</text>
<text x="67.8" y="125.5">U6</text>
<text x="235.7" y="140.3">SDRAM 64MBIT</text>
<text x="236.2" y="151.9">C27</text>
<text x="246.4" y="151.9">C28</text>
<text x="256.6" y="151.9">C29</text>
<text x="266.7" y="151.9">C30</text>
<text x="236.2" y="157">0.1uF</text>
<text x="246.4" y="157">0.1uF</text>
<text x="256.6" y="157">0.1uF</text>
<text x="266.7" y="157">0.1uF</text>
<text x="235.5" y="168.7">U7</text>
<text x="71.1" y="200.2">SST39VF160</text>
<text x="235.7" y="244.4">SDRAM 64MBIT</text>
</g>
<g font-size="2.3" fill="#004080">
<text x="235" y="69.6">LDQM</text>
<text x="250.5" y="69.6">VCC</text>
<text x="235" y="74.7">CAS</text>
<text x="235" y="77.3">RAS</text>
<text x="235" y="72.2">WE</text>
<text x="248.7" y="77.3">VCCQ</text>
<text x="250.5" y="74.7">VCC</text>
<text x="250.5" y="72.2">VCC</text>
<text x="235" y="79.8">CS</text>
<text x="235" y="82.3">CKE</text>
<text x="248.7" y="82.3">VCCQ</text>
<text x="248.7" y="79.8">VCCQ</text>
<text x="235" y="90">NC</text>
<text x="235" y="84.9">CLK</text>
<text x="235" y="87.4">UDQM</text>
<text x="248.7" y="84.9">VCCQ</text>
<text x="250.6" y="90">DQ0</text>
<text x="250.7" y="87.4">NC1</text>
<text x="235" y="92.5">A0</text>
<text x="235" y="95">A1</text>
<text x="250.6" y="92.5">DQ1</text>
<text x="250.6" y="95">DQ2</text>
<text x="235" y="97.6">A2</text>
<text x="235" y="100.1">A3</text>
<text x="250.6" y="97.6">DQ3</text>
<text x="250.6" y="100.1">DQ4</text>
<text x="235" y="102.7">A4</text>
<text x="235" y="105.2">A5</text>
<text x="235" y="107.7">A6</text>
<text x="250.6" y="102.7">DQ5</text>
<text x="250.6" y="105.2">DQ6</text>
<text x="250.6" y="107.7">DQ7</text>
<text x="235" y="110.3">A7</text>
<text x="235" y="112.8">A8</text>
<text x="250.6" y="110.3">DQ8</text>
<text x="250.6" y="112.8">DQ9</text>
<text x="235" y="117.9">A10</text>
<text x="235" y="115.4">A9</text>
<text x="249.3" y="115.4">DQ10</text>
<text x="249.3" y="117.9">DQ11</text>
<text x="235" y="125.5">A13</text>
<text x="235" y="123">A12</text>
<text x="235" y="120.4">A11</text>
<text x="249.3" y="120.4">DQ12</text>
<text x="249.3" y="123">DQ13</text>
<text x="249.3" y="125.5">DQ14</text>
<text x="67.3" y="130.6">A0</text>
<text x="85.4" y="130.6">VDD</text>
<text x="235" y="128.1">VSSQ</text>
<text x="235" y="130.6">VSSQ</text>
<text x="249.3" y="128.1">DQ15</text>
<text x="250.7" y="130.6">VSS</text>
<text x="67.3" y="133.1">A1</text>
<text x="67.3" y="135.7">A2</text>
<text x="85.5" y="135.7">DQ0</text>
<text x="235" y="133.1">VSSQ</text>
<text x="235" y="135.7">VSSQ</text>
<text x="250.7" y="135.7">VSS</text>
<text x="250.7" y="133.1">VSS</text>
<text x="67.3" y="138.2">A3</text>
<text x="67.3" y="140.8">A4</text>
<text x="67.3" y="143.3">A5</text>
<text x="85.5" y="138.2">DQ1</text>
<text x="85.5" y="140.8">DQ2</text>
<text x="85.5" y="143.3">DQ3</text>
<text x="67.3" y="145.8">A6</text>
<text x="67.3" y="148.4">A7</text>
<text x="85.5" y="145.8">DQ4</text>
<text x="85.5" y="148.4">DQ5</text>
<text x="67.3" y="150.9">A8</text>
<text x="67.3" y="153.5">A9</text>
<text x="67.3" y="156">A10</text>
<text x="85.5" y="150.9">DQ6</text>
<text x="85.5" y="153.5">DQ7</text>
<text x="85.5" y="156">DQ8</text>
<text x="67.3" y="158.5">A11</text>
<text x="67.3" y="161.1">A12</text>
<text x="84.2" y="161.1">DQ10</text>
<text x="85.5" y="158.5">DQ9</text>
<text x="67.3" y="163.6">A13</text>
<text x="67.3" y="166.2">A14</text>
<text x="84.2" y="163.6">DQ11</text>
<text x="84.2" y="166.2">DQ12</text>
<text x="67.3" y="168.7">A15</text>
<text x="67.3" y="171.2">A16</text>
<text x="67.3" y="173.8">A17</text>
<text x="84.2" y="168.7">DQ13</text>
<text x="84.2" y="171.2">DQ14</text>
<text x="84.2" y="173.8">DQ15</text>
<text x="235" y="173.8">LDQM</text>
<text x="250.5" y="173.8">VCC</text>
<text x="67.3" y="178.9">A19</text>
<text x="67.3" y="176.3">A18</text>
<text x="85.6" y="178.9">NC5</text>
<text x="235" y="178.9">CAS</text>
<text x="235" y="176.3">WE</text>
<text x="250.5" y="178.9">VCC</text>
<text x="250.5" y="176.3">VCC</text>
<text x="67.3" y="183.9">NC</text>
<text x="85.6" y="181.4">NC4</text>
<text x="85.6" y="183.9">NC3</text>
<text x="235" y="181.4">RAS</text>
<text x="235" y="183.9">CS</text>
<text x="248.7" y="181.4">VCCQ</text>
<text x="248.7" y="183.9">VCCQ</text>
<text x="67.3" y="191.6">CE</text>
<text x="67.3" y="186.5">NC1</text>
<text x="85.6" y="186.5">NC2</text>
<text x="235" y="186.5">CKE</text>
<text x="235" y="189">CLK</text>
<text x="235" y="191.6">UDQM</text>
<text x="248.7" y="186.5">VCCQ</text>
<text x="248.7" y="189">VCCQ</text>
<text x="250.7" y="191.6">NC1</text>
<text x="67.3" y="194.1">OE</text>
<text x="67.3" y="196.6">WE</text>
<text x="85.6" y="194.1">VSS</text>
<text x="85.6" y="196.6">VSS</text>
<text x="235" y="196.6">A0</text>
<text x="235" y="194.1">NC</text>
<text x="250.6" y="194.1">DQ0</text>
<text x="250.6" y="196.6">DQ1</text>
<text x="235" y="199.2">A1</text>
<text x="235" y="201.7">A2</text>
<text x="250.6" y="199.2">DQ2</text>
<text x="250.6" y="201.7">DQ3</text>
<text x="235" y="204.3">A3</text>
<text x="235" y="206.8">A4</text>
<text x="235" y="209.3">A5</text>
<text x="250.6" y="204.3">DQ4</text>
<text x="250.6" y="206.8">DQ5</text>
<text x="250.6" y="209.3">DQ6</text>
<text x="235" y="211.9">A6</text>
<text x="235" y="214.4">A7</text>
<text x="250.6" y="214.4">DQ8</text>
<text x="250.6" y="211.9">DQ7</text>
<text x="235" y="217">A8</text>
<text x="235" y="219.5">A9</text>
<text x="249.3" y="219.5">DQ10</text>
<text x="250.6" y="217">DQ9</text>
<text x="235" y="227.1">A12</text>
<text x="235" y="222">A10</text>
<text x="235" y="224.6">A11</text>
<text x="249.3" y="222">DQ11</text>
<text x="249.3" y="224.6">DQ12</text>
<text x="249.3" y="227.1">DQ13</text>
<text x="235" y="229.7">A13</text>
<text x="235" y="232.2">VSSQ</text>
<text x="249.3" y="229.7">DQ14</text>
<text x="249.3" y="232.2">DQ15</text>
<text x="235" y="237.3">VSSQ</text>
<text x="235" y="239.8">VSSQ</text>
<text x="235" y="234.7">VSSQ</text>
<text x="250.7" y="234.7">VSS</text>
<text x="250.7" y="239.8">VSS</text>
<text x="250.7" y="237.3">VSS</text>
</g>
<g font-size="1.8">
<text x="45.2" y="1.9">5</text>
<text x="130.6" y="1.9">4</text>
<text x="215.9" y="1.9">3</text>
<text x="301.3" y="1.9">2</text>
<text x="386.6" y="1.9">1</text>
<text x=".7" y="38.5">D</text>
<text x="429.9" y="38.5">D</text>
<text x=".7" y="107.1">C</text>
<text x="429.9" y="107.1">C</text>
<text x=".7" y="175.6">B</text>
<text x="429.9" y="175.6">B</text>
<text x=".7" y="244.2">A</text>
<text x="429.9" y="244.2">A</text>
<text x="45.2" y="278.8">5</text>
<text x="130.6" y="278.8">4</text>
<text x="215.9" y="278.8">3</text>
<text x="301.3" y="278.8">2</text>
<text x="386.6" y="278.8">1</text>
</g>
</svg>
